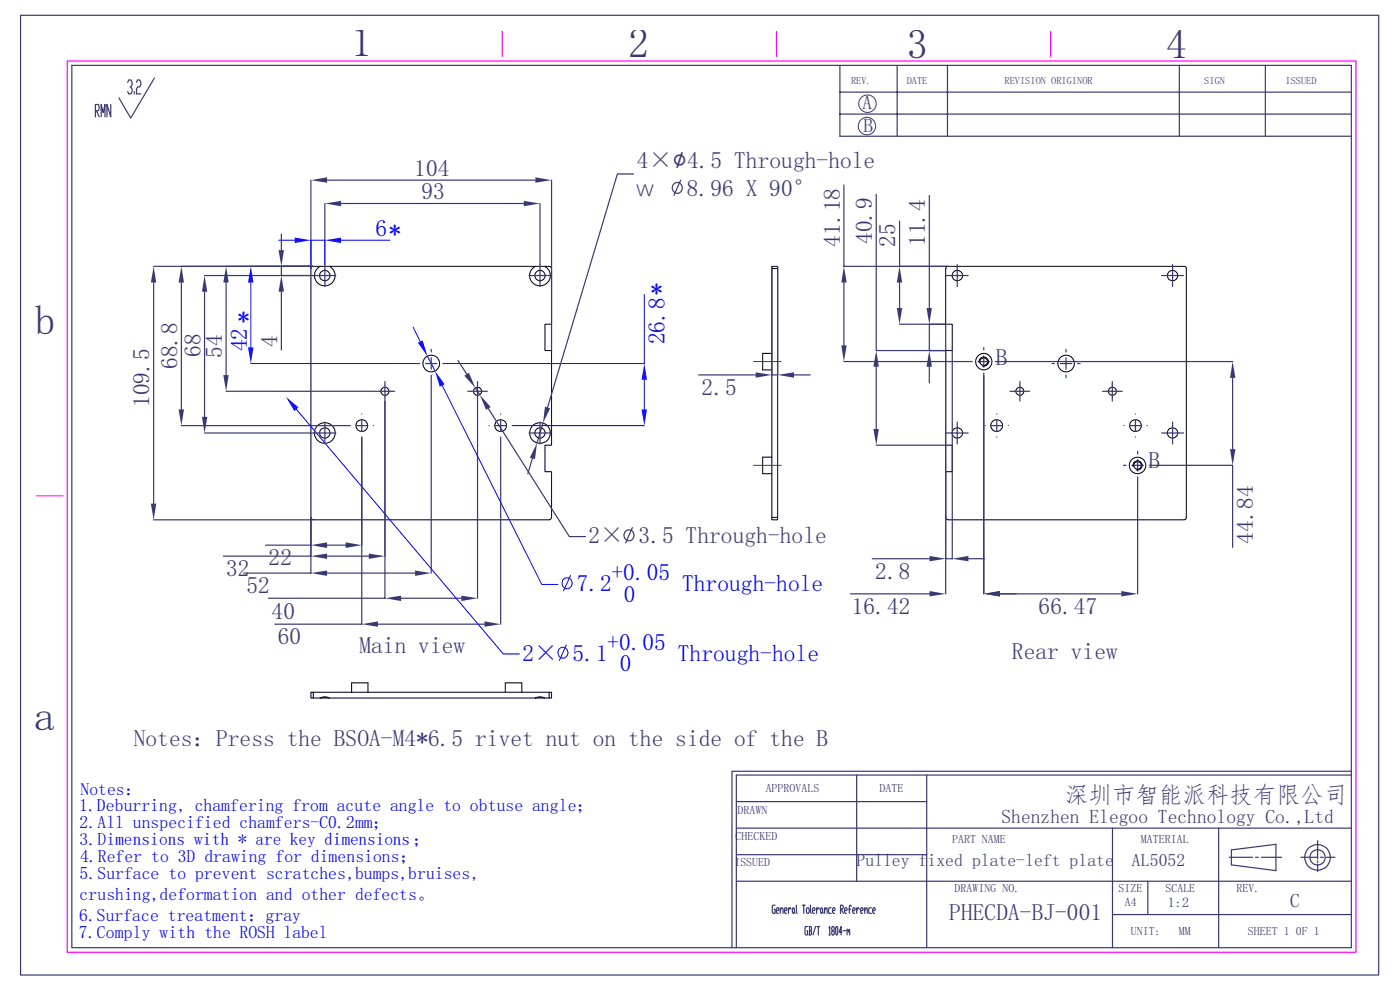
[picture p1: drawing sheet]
<svg xmlns="http://www.w3.org/2000/svg" width="297mm" height="210mm" viewBox="0 0 297 210" stroke-linecap="round" stroke-linejoin="round" font-family="sans-serif">
<path d="M14.3 12.9h273.4v189.1h-273.4zM106.6 6.7v5.3M164.7 6.7v5.3M222.9 6.7v5.3M7.7 105.2h5.7" fill="none" stroke="#f0f" stroke-width=".25"/>
<g fill="none" stroke="#393972" stroke-width=".25">
<path d="M4.4 3.2h288.1v203.6h-288.1zM15.2 13.9h271.5v187.1h-271.5zM27.1 17.5l.2-.5h.5l.2 .5v.4l-.2 .5h-.2M27.8 18.4l.2 .5v.5l-.2 .5h-.5l-.2-.5M28.5 19.4v.5M29 17.5l.2-.5h.4l.3 .5v.4l-.3 .5h-.4l-.2 .5v1h.9M32.8 16.5l-5.1 8.5-2.5-4.2M178.2 13.9v15h108.5M178.2 19.5h108.5M190.3 13.9v15M201 13.9v15M250.2 13.9v15"/>
<path d="M268.4 13.9v15M20.2 23.5h.7l.1-.4-.1-.9h-.7v2.6M20.4 23.5l.6 1.3M21.5 24.8v-2.6l.4 1.7 .4-1.7v2.6M23.5 22.2v2.6l-.8-2.6v2.6M178.2 24.2h108.5M163.7 56.5v23h1.3v-23M148.2 79.5h12.1M168.4 79.5h3.5M156.2 175.7h130.5M156.2 170h40.4M181.7 164.4v22.5"/>
<path d="M196.6 164.4v36.6M236 175.7v25.3M258.5 175.7v25.3M279.5 178.3v3.9M286.7 163.6h-131.4v37.4M286.7 164.4h-130.5v36.6M156.2 186.9h130.5M156.2 181.3h40.4M164.4 192h-.4l-.2 .3v1.1l.2 .3h.4v-.8h-.1M164.7 193.2h.4l.2-.3-.2-.3h-.3l-.1 .3v.5l.1 .3h.3M165.5 193.2l.3-.6h.2l.1 1.1M165.5 192.6v1.1"/>
<path d="M166.4 193.2h.4l.2-.3-.2-.3h-.3l-.1 .3 .1 .8h.3M167.3 192.6v1.1M167.8 192.9l-.1-.3h-.2l-.2 .6M168.2 192.6h.2l.1 .3-.1 .8h-.2l-.1-.3zM168.5 193.4l.2 .3M169 192l.1 1.7M170.2 192h.6M170.5 192v1.7M171.2 192.6h.3l.2 .3v.5l-.2 .3h-.3l-.1-.3v-.5zM171.3 196.5h-.4l-.1 .3 .1 1.5h.4v-.9h-.1M171.6 196.5h.4l.2 .3-.2 .6M171.7 197.4h.3l.2 .6-.2 .3h-.4"/>
<path d="M171.7 196.5v1.8M171.9 192v1.4l.2 .3M172.3 193.2h.5l.1-.3-.1-.3h-.3l-.2 .3v.5l.2 .3h.3M173 196.5l-.5 1.8M173.2 192.6v1.1M173.3 196.5h.6M173.6 196.5v1.8M173.8 192.9l-.1-.3h-.2l-.3 .6M174.2 192.6l.3 .3v.5l-.2 .3-.2-.3zM174.5 193.4l.1 .3M174.9 193.2l.4-.6 .2 1.1M174.9 192.6v1.1"/>
<path d="M175.9 196.8l.1-.3v1.8M175.9 198.3h.2M176.3 192.6h-.4l-.1 .3 .1 .8h.4M176.6 197.4l-.2-.6 .2-.3h.3l.1 .6-.1 .3h-.3l-.2 .3 .2 .6h.3l.1-.3-.1-.6M176.6 193.2h.4l.2-.3-.2-.3h-.3l-.1 .3 .1 .8h.3M177.4 196.5h.2l.1 .3-.1 1.5h-.2l-.1-.3zM178.3 192.9h.4l.2-.3-.2-.6h-.4v1.7M178.5 192.9l.4 .8M178.6 197.7h-.6l.4-1.2v1.8M178.9 197.4h.5M179.2 193.2h.4l.1-.3-.1-.3h-.3l-.1 .3v.5l.1 .3h.3M179.7 197.4l.1-.3 .2 .6"/>
<path d="M179.7 197.1v1.2M180 197.4l.1-.3 .2 1.2M180 192.9h.5M180.6 192.3l-.1-.3h-.2l-.1 1.7M180.9 193.2h.4l.1-.3-.1-.3h-.3l-.1 .3 .1 .8h.3M181.7 192.6v1.1M182.3 192.9l-.1-.3h-.2l-.3 .6M182.6 193.2h.4l.1-.3-.1-.3h-.3l-.1 .3 .1 .8h.3M183.4 193.2l.5-.6 .1 1.1M183.4 192.6v1.1M184.9 192.6h-.5l-.1 .3 .1 .8h.5M185.1 193.2h.4l.2-.3-.2-.3h-.2l-.2 .3v.5l.2 .3h.2"/>
<path d="M236 194h50.7M243.5 186.9v7.1M260.8 181.8h4.9M261.2 180.3l9.5-1.2v5.6l-9.5-1.2zM266.4 181.8h.6M267.6 181.8h4.3M276 181.8h3.5M279.5 182.6v.4M279.5 183.4v1.5M280.1 181.8h.7M281.3 181.8h1.9"/>
<circle cx="279.5" cy="181.9" r="1.63"/>
<circle cx="279.5" cy="181.9" r="2.72"/>
</g>
<g fill="none" stroke="#393972" stroke-width=".21">
<circle cx="183.9" cy="26.7" r="1.86"/>
<circle cx="184" cy="22" r="1.86"/>
</g>
<path d="M163.7 57h1.3v52.8h-1.3zM163.7 57v-.5h1.3v.5M163.7 75h-1.9v3.5h1.9M163.7 97h-1.9v3.5h1.9M163.7 109.8v.5h1.3v-.5" fill="none" stroke="#000" stroke-width=".21"/>
<g fill="#393972">
<path d="M165 79.5l3.4-.5v1.1z"/>
<path d="M160.3 79l3.4 .5-3.4 .6z"/>
</g>
<path d="M159.9 76.7h5.8M159.9 98.7h5.8" fill="none" stroke="#393972" stroke-width=".21"/>
<g fill="none" stroke="#000" stroke-width=".21">
<path d="M67.9 56.5h2M113.1 56.8a2.37 2.37 0 0 1 2-.3 1.97 1.97 0 0 1 1.6 1.4 1.97 1.97 0 0 1-.6 2.1 2.19 2.19 0 0 1-3.1 0 2.19 2.19 0 0 1 .1-3.2zM113.6 56.5h-43.7a2.19 2.19 0 0 1 .7 3.3 2.19 2.19 0 0 1-3.4 0 2.19 2.19 0 0 1 .7-3.3h-1.7l-.2 .5v52.8l.2 .4 .3 .1h50l.4-.3 .1-9.9h-1.4v-5.7h1.4v-20h-1.4v-5.6h1.4v-11.8l-.2-.5h-1.3"/>
<circle cx="68.9" cy="58.5" r="1.11"/>
<circle cx="114.6" cy="58.5" r="1.1"/>
<circle cx="91.5" cy="77.1" r="1.78"/>
<circle cx="68.9" cy="91.9" r="1.1"/>
<circle cx="68.9" cy="91.8" r="2.2"/>
<circle cx="76.8" cy="90.3" r="1.25"/>
<circle cx="81.7" cy="83" r=".85"/>
<circle cx="101.3" cy="83" r=".85"/>
<circle cx="106.2" cy="90.3" r="1.25"/>
<circle cx="114.6" cy="91.8" r="2.2"/>
<circle cx="114.6" cy="91.8" r="1.09"/>
</g>
<path d="M32.6 56.5h33.8M32.6 59.9v46.9M32.6 110.3h33.8" fill="none" stroke="#393972" stroke-width=".25"/>
<g fill="#393972">
<path d="M32.6 56.5l.5 3.4h-1.1z"/>
<path d="M32 106.8h1.1l-.5 3.5z"/>
</g>
<path d="M66 38.2v18.7M69.4 38.2h44.2M117 38.2v36.1" fill="none" stroke="#393972" stroke-width=".25"/>
<g fill="#393972">
<path d="M66 38.2l3.4-.6v1.2z"/>
<path d="M113.6 37.6l3.4 .6-3.4 .6z"/>
</g>
<path d="M68.9 43.2v12.9M72.3 43.2h38.8M114.6 43.2v12.9" fill="none" stroke="#393972" stroke-width=".25"/>
<g fill="#393972">
<path d="M68.9 43.2l3.4-.6v1.2z"/>
<path d="M111.1 42.6l3.5 .6-3.5 .6z"/>
</g>
<path d="M43.4 58.4h23.1M43.4 61.9v26.5M43.4 91.8h23.1" fill="none" stroke="#393972" stroke-width=".25"/>
<g fill="#393972">
<path d="M43.4 58.4l.6 3.5h-1.2z"/>
<path d="M42.8 88.4h1.2l-.6 3.4z"/>
</g>
<path d="M59.1 51h3.4M68.9 56.1v-5.1h-2.9v5.9M72.3 51h10.4" fill="none" stroke="#00f" stroke-width=".21"/>
<g fill="#00f">
<path d="M62.5 50.4l3.5 .6-3.5 .5z"/>
<path d="M68.9 51l3.4-.6v1.1z"/>
</g>
<path d="M59.7 49.6v3.5M66.4 56.5h-6.7v1.9h6.8M59.7 61.9v12.3" fill="none" stroke="#393972" stroke-width=".25"/>
<g fill="#393972">
<path d="M59.1 53.1h1.1l-.5 3.4z"/>
<path d="M59.7 58.4l.5 3.5h-1.1z"/>
</g>
<path d="M136.7 62.5v14.6h-42.2M108.8 90.3h27.9M136.7 80.5v6.4" fill="none" stroke="#00f" stroke-width=".21"/>
<g fill="#00f">
<path d="M136.1 86.9h1.1l-.5 3.4z"/>
<path d="M136.7 77.1l.5 3.4h-1.1z"/>
</g>
<path d="M81.7 85.2v41.7h-24.8M101.3 85.2v41.7M85.1 126.9h12.8" fill="none" stroke="#393972" stroke-width=".25"/>
<g fill="#393972">
<path d="M97.9 126.3l3.4 .6-3.4 .6z"/>
<path d="M81.7 126.9l3.4-.6v1.2z"/>
</g>
<path d="M76.8 92.8v39.6h-18.5M106.2 92.8v39.6M80.2 132.4h22.6" fill="none" stroke="#393972" stroke-width=".25"/>
<g fill="#393972">
<path d="M102.8 131.8l3.4 .6-3.4 .6z"/>
<path d="M76.8 132.4l3.4-.6v1.2z"/>
</g>
<path d="M38.5 56.5h27.9M38.5 59.9v27M38.5 90.3h35.7" fill="none" stroke="#393972" stroke-width=".25"/>
<g fill="#393972">
<path d="M37.9 86.9h1.1l-.5 3.4z"/>
<path d="M38.5 56.5l.5 3.4h-1.1z"/>
</g>
<path d="M53.2 56.5h13.2M53.2 59.9v13.8M53.2 77.1h35.2" fill="none" stroke="#00f" stroke-width=".21"/>
<g fill="#00f">
<path d="M52.6 73.7h1.2l-.6 3.4z"/>
<path d="M53.2 56.5l.6 3.4h-1.2z"/>
</g>
<path d="M48 56.5h18.4M48 59.9v19.7M48 83h31.5" fill="none" stroke="#393972" stroke-width=".25"/>
<g fill="#393972">
<path d="M47.4 79.6h1.1l-.5 3.4z"/>
<path d="M48 56.5l.5 3.4h-1.1z"/>
</g>
<path d="M81.7 85.2v32.8M66 109.8v8.2h-18.6M69.4 118h8.8" fill="none" stroke="#393972" stroke-width=".25"/>
<g fill="#393972">
<path d="M78.2 117.4l3.5 .6-3.5 .6z"/>
<path d="M66 118l3.4-.6v1.2z"/>
</g>
<path d="M76.8 92.8v22.8M66 109.8v5.8h-9.7M69.4 115.6h3.9" fill="none" stroke="#393972" stroke-width=".25"/>
<g fill="#393972">
<path d="M73.3 115l3.5 .6-3.5 .6z"/>
<path d="M66 115.6l3.4-.6v1.2z"/>
</g>
<path d="M91.5 80.2v41.4M66 109.8v11.8h-14.3M69.4 121.6h18.7" fill="none" stroke="#393972" stroke-width=".25"/>
<g fill="#393972">
<path d="M88.1 121l3.4 .6-3.4 .6z"/>
<path d="M66 121.6l3.4-.6v1.2z"/>
</g>
<g fill="none" stroke="#393972" stroke-width=".25">
<path d="M134.4 36.9h-3.4l-14.8 49.5M144.4 38.2l-1.4 3.3M112.9 97.2l-.9 3.3M115.2 89.7l-1.3 4.3"/>
<circle cx="143.7" cy="39.8" r="1.12"/>
</g>
<g fill="#393972">
<path d="M113.9 94l-.4 3.4-1.1-.3z"/>
<path d="M115.6 86.3l1.1 .3-1.5 3.1z"/>
</g>
<g fill="none" stroke="#00f" stroke-width=".21">
<path d="M87.6 69.4l1.6 3.1M90.7 75.5l1.6 3.2M93.8 81.8l21.1 42.2h3.5M121 122.1l-1.5 3.2"/>
<circle cx="120.3" cy="123.7" r="1.13"/>
</g>
<g fill="#00f">
<path d="M88.6 72.7l1.1-.5 1 3.3z"/>
<path d="M92.3 78.7l2 2.8-1 .5z"/>
</g>
<g fill="none" stroke="#393972" stroke-width=".25">
<path d="M97.2 76.5l1.8 2.9M100.8 82.3l1 1.4M103.6 86.6l17.2 27.2h3.4M134.2 111.9l-1.5 3.3"/>
<circle cx="133.4" cy="113.5" r="1.12"/>
</g>
<g fill="#393972">
<path d="M98.5 79.7l1-.6 1.3 3.2z"/>
<path d="M101.8 83.7l2.3 2.6-1 .6z"/>
</g>
<g fill="none" stroke="#00f" stroke-width=".21">
<path d="M62.9 86.8l43.9 51.9h3.4M120.1 136.8l-1.4 3.3"/>
<circle cx="119.4" cy="138.4" r="1.12"/>
</g>
<path d="M60.7 84.2l2.6 2.2-.9 .8z" fill="#00f"/>
<g fill="none" stroke="#393972" stroke-width=".25">
<path d="M68.9 56.1v2.3h-2.3M71.2 58.4h-2.3v2.4M114.6 56.1v2.3h-2.4M116.9 58.4h-2.3v2.4M88.5 77.1h.5M91.5 75.9v1.2h-1.2M91.5 74.1v.6M91.5 79.6v.5M92.7 77.1h-1.2v1.2M93.9 77.1h.6M200.6 68.8v49.7h1.4v-44.1M68.9 89.5v2.3h-2.3"/>
<path d="M71.2 91.8h-2.3v2.4M74.3 90.2v.1M76.8 89.1v1.2h-1.3M76.8 87.8h.1M76.8 92.7h.1M78 90.3h-1.2v1.2M79.2 90.3h.1M81.7 80.9v2.1h-2.1M83.7 83h-2v2.1M101.3 80.9v2.1h-2.1M103.4 83h-2.1v2.1M103.7 90.3h.1"/>
<path d="M106.2 89.1v1.2h-1.2M106.2 87.8h.1M106.2 92.7h.1M107.4 90.3h-1.2v1.2M108.7 90.2v.1M114.6 89.5v2.3h-2.4M116.9 91.8h-2.3v2.4M185 118.5h12.2M205.4 118.5h3.5"/>
</g>
<g fill="none" stroke="#000" stroke-width=".21">
<path d="M200.9 56.5h50.6l.2 .5v52.8l-.2 .4-50.4 .1-.4-.3-.1-9.9h1.4v-5.7h-1.4v-20h1.4v-5.6h-1.4v-11.8z"/>
<circle cx="203.1" cy="58.5" r="1.12"/>
<circle cx="248.7" cy="58.5" r="1.11"/>
<circle cx="208.7" cy="76.7" r="1.75"/>
<circle cx="208.7" cy="76.7" r=".81"/>
<circle cx="226.2" cy="77.1" r="1.77"/>
<circle cx="203.1" cy="91.8" r="1.11"/>
<circle cx="211.4" cy="90.3" r="1.25"/>
<circle cx="216.4" cy="83" r=".86"/>
<circle cx="236" cy="83" r=".86"/>
<circle cx="240.9" cy="90.3" r="1.25"/>
<circle cx="241.3" cy="98.7" r="1.76"/>
<circle cx="241.3" cy="98.7" r=".81"/>
<circle cx="248.7" cy="91.9" r="1.1"/>
</g>
<g fill="#393972">
<path d="M202 118.5l3.4-.6v1.2z"/>
<path d="M197.2 117.9l3.4 .6-3.4 .6z"/>
</g>
<path d="M190.8 46.9v9.6h10.3M190.8 59.9v5.4M190.8 68.8h9.8" fill="none" stroke="#393972" stroke-width=".25"/>
<g fill="#393972">
<path d="M190.2 65.3h1.2l-.6 3.5z"/>
<path d="M190.8 56.5l.6 3.4h-1.2z"/>
</g>
<path d="M197.1 41.5v23.8M197.1 77.8v3.4M200.6 68.8h-3.5v5.6h3.5" fill="none" stroke="#393972" stroke-width=".25"/>
<g fill="#393972">
<path d="M197.1 74.4l.6 3.4h-1.1z"/>
<path d="M196.6 65.3h1.1l-.6 3.5z"/>
</g>
<path d="M185.9 41.2v33.2h14.7M185.9 77.8v13.2M185.9 94.4h14.7" fill="none" stroke="#393972" stroke-width=".25"/>
<g fill="#393972">
<path d="M185.3 91h1.1l-.5 3.4z"/>
<path d="M185.9 74.4l.5 3.4h-1.1z"/>
</g>
<path d="M208.7 79.7v46.3M241.3 101.8v24.2M212.1 126h25.8" fill="none" stroke="#393972" stroke-width=".25"/>
<g fill="#393972">
<path d="M208.7 126l3.4-.6v1.1z"/>
<path d="M237.9 125.4l3.4 .6-3.4 .5z"/>
</g>
<path d="M211.8 76.7h49.7M244.3 98.7h17.2v17.4M261.5 80.2v15.1" fill="none" stroke="#393972" stroke-width=".25"/>
<g fill="#393972">
<path d="M261.5 76.7l.6 3.5h-1.2z"/>
<path d="M260.9 95.3h1.2l-.6 3.4z"/>
</g>
<path d="M179 39.2v17.3h22.1M179 59.9v13.4M179 76.7h26.7" fill="none" stroke="#393972" stroke-width=".25"/>
<g fill="#393972">
<path d="M178.5 73.3h1.1l-.6 3.4z"/>
<path d="M179 56.5l.6 3.4h-1.1z"/>
</g>
<path d="M208.7 79.7v46.3M200.6 94.5v31.5M180.4 126h16.8M212.1 126h3.5" fill="none" stroke="#393972" stroke-width=".25"/>
<g fill="#393972">
<path d="M208.7 126l3.4-.6v1.1z"/>
<path d="M197.2 125.4l3.4 .6-3.4 .5z"/>
</g>
<g fill="none" stroke="#393972" stroke-width=".25">
<path d="M203.1 56.1v2.3h-2.4M205.4 58.4h-2.3v2.4M248.8 56.1v2.3h-2.4M251.1 58.4h-2.3v2.4M205.7 76.7h.5M208.7 75.5v1.2h-1.2M208.7 73.7v.5M208.7 79.1v.6M209.9 76.7h-1.2v1.2M211.2 76.7h.5M223.2 77.1h.5M226.1 75.9v1.2h-1.2"/>
<path d="M226.1 74.1v.6M226.1 79.6v.5M227.4 77.1h-1.3v1.2M228.6 77.1h.6M203.1 89.5v2.3h-2.4M205.4 91.8h-2.3v2.4M209 90.3h.1M211.5 89.1v1.2h-1.3M211.5 87.8h.1M211.5 92.7h.1M212.7 90.3h-1.2v1.2M213.9 90.2v.1"/>
<path d="M216.4 80.9v2.1h-2.2M218.4 83h-2v2.1M236 80.9v2.1h-2.1M238.1 83h-2.1v2.1M238.3 98.7h.6M238.4 90.2v.1M240.9 89.1v1.2h-1.3M240.9 87.8h.1M240.9 92.7h.1M241.3 97.5v1.2h-1.2M241.3 95.7v.6M242.1 90.3h-1.2v1.2"/>
<path d="M242.6 98.7h-1.3v1.2M243.3 90.3h.1M243.8 98.7h.5M248.8 89.5v2.3h-2.4M251.1 91.8h-2.3v2.4M241.3 101.2v.5"/>
</g>
<path d="M207.7 76.9a.99 .99 0 0 1 .9-1.2 .99 .99 0 0 1 1.1 1.1 .99 .99 0 0 1-1.3 .9M240.4 99a.98 .98 0 0 1 .8-1.3 .98 .98 0 0 1 1.1 1.1 .98 .98 0 0 1-1.2 .9M66 146.8h.5v1.3h-.5zM66.5 148.1h1.4M66.5 146.8h50M67.9 148.1a2.07 2.07 0 0 1 2 0zM69.9 148.1h43.7a1.99 1.99 0 0 1 1.9 0h-1.9M74.6 146.8v-2h3.5v2M107.2 146.8v-2h3.5v2M115.5 148.1h1M116.5 146.8h.5v1.3h-.5z" fill="none" stroke="#000" stroke-width=".21"/>
<g font-size="8.8" fill="#393972">
<text x="74.5" y="11.9">1</text>
<text x="133.3" y="12.2">2</text>
<text x="192.4" y="12.2">3</text>
<text x="247.4" y="12.3">4</text>
<text x="7.4" y="70.9">b</text>
<text x="7.2" y="154.8">a</text>
</g>
<g font-size="5" fill="#393972">
<text x="135.1" y="35.7">4×∅4.5 Through-hole</text>
<text x="87.9" y="37.3">104</text>
<text x="89.4" y="42.3">93</text>
<text x="178.1" y="52.4" transform="rotate(-90 178.1 52.4)">41.18</text>
<text x="185" y="51.8" transform="rotate(-90 185 51.8)">40.9</text>
<text x="189.9" y="52.4" transform="rotate(-90 189.9 52.4)">25</text>
<text x="196.2" y="52.2" transform="rotate(-90 196.2 52.2)">11.4</text>
<text x="42.5" y="75.8" transform="rotate(-90 42.5 75.8)">68</text>
<text x="47.1" y="75.8" transform="rotate(-90 47.1 75.8)">54</text>
<text x="58.8" y="73.5" transform="rotate(-90 58.8 73.5)">4</text>
<text x="211.2" y="77.5">B</text>
<text x="37.5" y="78.3" transform="rotate(-90 37.5 78.3)">68.8</text>
<text x="148.8" y="83.8">2.5</text>
<text x="31.7" y="86.4" transform="rotate(-90 31.7 86.4)">109.5</text>
<text x="243.7" y="99.3">B</text>
<text x="57" y="119.9">22</text>
<text x="124.8" y="115.2">2× 3.5 Through-hole</text>
<text x="265.8" y="115.4" transform="rotate(-90 265.8 115.4)">44.84</text>
<text x="48" y="122.3">32</text>
<text x="52.3" y="125.9">52</text>
<text x="185.7" y="122.8">2.8</text>
<text x="57.6" y="131.2">40</text>
<text x="180.7" y="130.2">16.42</text>
<text x="220.3" y="130.2">66.47</text>
<text x="58.9" y="136.7">60</text>
<text x="76.2" y="138.6">Main view</text>
<text x="214.7" y="139.7">Rear view</text>
<text x="28.4" y="158.3">Notes：Press the BSOA-M4*6.5 rivet nut on the side of the B</text>
<text x="225.9" y="170.2">深圳市智能派科技有限公司</text>
<text x="201.4" y="195.1">PHECDA-BJ-001</text>
</g>
<g font-size="5" fill="#00f">
<text x="79.6" y="50.1">6*</text>
<text x="138" y="63.1">*</text>
<text x="50.4" y="68.9">*</text>
<text x="52.4" y="74.5" transform="rotate(-90 52.4 74.5)">42</text>
<text x="141" y="73.1" transform="rotate(-90 141 73.1)">26.8</text>
<text x="122.3" y="125.3">7.2</text>
<text x="129.7" y="123">+0.05</text>
<text x="144.7" y="125.3">Through-hole</text>
<text x="132.4" y="127.6">0</text>
<text x="128.8" y="137.8">+0.05</text>
<text x="110.8" y="140.1">2× 5.1</text>
<text x="131.5" y="142.4">0</text>
<text x="143.8" y="140.1">Through-hole</text>
</g>
<text font-size="4.6" fill="#393972" x="135" y="41.5">⌵ 8.96 X 90°</text>
<g font-size="4.1" fill="#393972">
<text x="183" y="23.1">A</text>
<text x="183.2" y="28.1">B</text>
<text x="212.5" y="174.6">Shenzhen Elegoo Technology Co.,Ltd</text>
<text x="273.7" y="192.3">C</text>
</g>
<g font-size="3.8" fill="#00f">
<text x="16.8" y="172.1">1.Deburring, chamfering from acute angle to obtuse angle；</text>
<text x="17.1" y="168.6">Notes：</text>
<text x="16.9" y="175.7">2.All unspecified chamfers-C0.2mm；</text>
<text x="16.9" y="179.3">3.Dimensions with * are key dimensions；</text>
<text x="17" y="182.9">4.Refer to 3D drawing for dimensions；</text>
<text x="16.9" y="186.4">5.Surface to prevent scratches,bumps,bruises,</text>
<text x="16.9" y="190.8">crushing,deformation and other defects。</text>
<text x="16.8" y="195.3">6.Surface treatment：gray</text>
<text x="16.7" y="199">7.Comply with the ROSH label</text>
</g>
<g font-size="3.8" fill="#393972">
<text x="181.7" y="183.7">Pulley f</text>
<text x="196.8" y="183.7">ixed plate-left plate</text>
<text x="240.1" y="183.7">AL5052</text>
</g>
<text font-size="3" fill="#393972" x="247.8" y="192.4">1:2</text>
<g font-size="2.5" fill="#393972">
<text x="156.5" y="172.7">DRAWN</text>
<text x="162.4" y="168.1">APPROVALS</text>
<text x="186.6" y="168.1">DATE</text>
<text x="156" y="178.2">CHECKED</text>
<text x="202" y="178.8">PART NAME</text>
<text x="242" y="178.8">MATERIAL</text>
<text x="155.8" y="183.7">ISSUED</text>
<text x="202.5" y="189.3">DRAWING NO.</text>
<text x="237.3" y="189.3">SIZE</text>
<text x="247.2" y="189.3">SCALE</text>
<text x="262.3" y="189.3">REV.</text>
<text x="238.6" y="192.3">A4</text>
<text x="239.9" y="198.3">UNIT:</text>
<text x="250.1" y="198.3">MM</text>
<text x="264.8" y="198.3">SHEET 1</text>
<text x="274.9" y="198.3">0F 1</text>
</g>
<g font-size="2.2" fill="#393972">
<text x="180.6" y="17.8">REV.</text>
<text x="192.4" y="17.8">DATE</text>
<text x="213.1" y="17.8">REVISION ORIGINOR</text>
<text x="255.5" y="17.8">SIGN</text>
<text x="272.7" y="17.8">ISSUED</text>
</g>
</svg>
